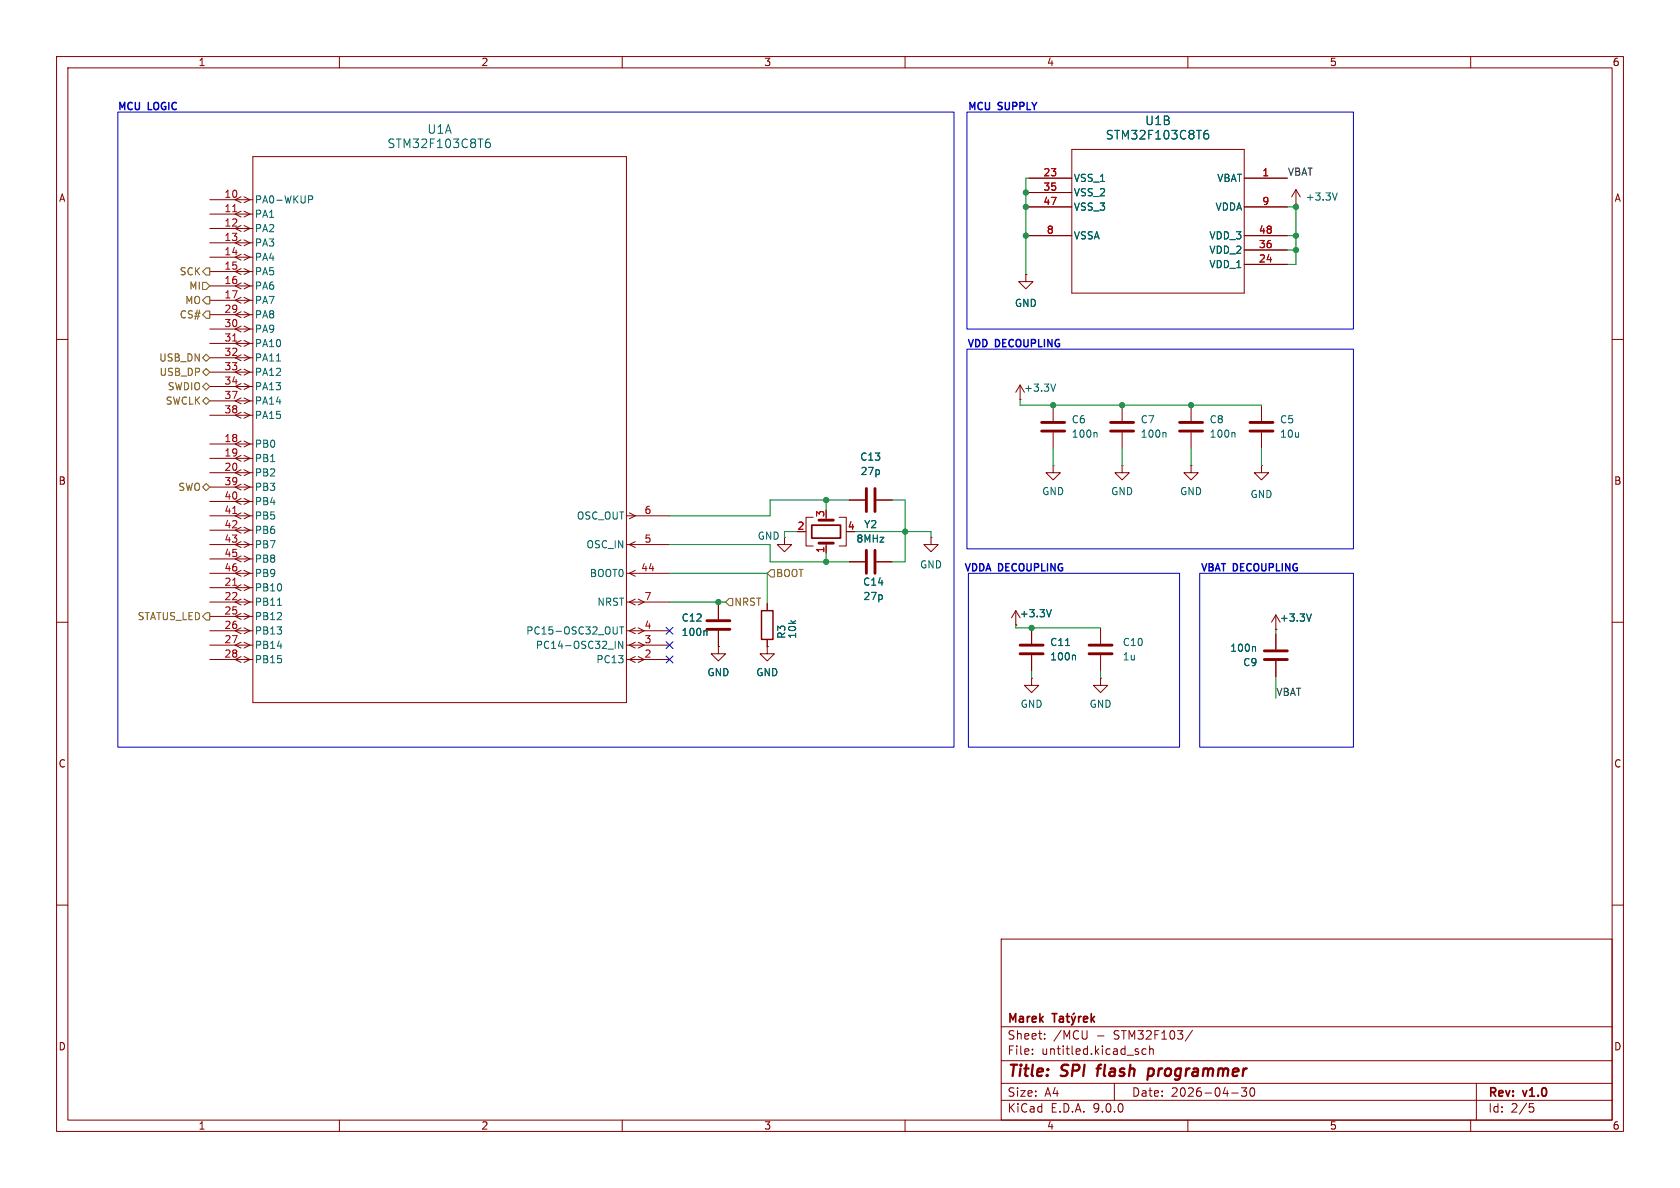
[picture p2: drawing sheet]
<svg xmlns="http://www.w3.org/2000/svg" width="297mm" height="210mm" viewBox="0 0 297 210" stroke-linecap="round" stroke-linejoin="round" font-family="sans-serif">
<g fill="none" stroke="#840000" stroke-width=".18">
<path d="M10 10h277v190h-277zM12 12h273v186h-273zM60 10v2M110 10v2M160 10v2M210 10v2M260 10v2M37.1 35.3h7.6M37.1 37.8h7.6M42.6 34.8l-1 .5 1 .5M42.6 37.3l-1 .5 1 .6M42.6 39.9l-1 .5 1 .5"/>
<path d="M43.1 34.8l1.1 .5-1.1 .5M43.1 37.3l1.1 .5-1.1 .6M43.1 39.9l1.1 .5-1.1 .5M44.7 27.7h66v96.5h-66zM181.9 31.5h7.6M181.9 34h7.6M181.9 36.6h7.6M189.5 26.4h30.5v25.4h-30.5zM220 31.5h7.6M220 36.6h7.6M229.1 36.1h.1M229.1 33.5l-.8 1.3"/>
<path d="M229.1 33.5l.8 1.3M229.1 33.5v2.6M37.1 40.4h7.6M37.1 42.9h7.6M37.1 45.5h7.6M37.1 48h7.6M37.1 50.5h7.6M37.1 53.1h7.6M37.1 55.6h7.6M37.1 58.2h7.6M42.6 42.4l-1 .5 1 .5M42.6 44.9l-1 .6 1 .5"/>
<path d="M42.6 47.5l-1 .5 1 .5M42.6 50l-1 .5 1 .6M42.6 52.6l-1 .5 1 .5M42.6 55.1l-1 .5 1 .5M42.6 57.6l-1 .6 1 .5M43.1 42.4l1.1 .5-1.1 .5M43.1 44.9l1.1 .6-1.1 .5M43.1 47.5l1.1 .5-1.1 .5M43.1 50l1.1 .5-1.1 .6M43.1 52.6l1.1 .5-1.1 .5M43.1 55.1l1.1 .5-1.1 .5M43.1 57.6l1.1 .6-1.1 .5"/>
<path d="M181.4 48.5v1.3h1.2l-1.2 1.3-1.3-1.3h1.3M181.4 48.5h.1M181.9 41.7h7.6M220 41.7h7.6M220 44.2h7.6M220 46.7h7.6M10 60h2M37.1 60.7h7.6M37.1 63.2h7.6M37.1 65.8h7.6M37.1 68.3h7.6M37.1 70.9h7.6"/>
<path d="M37.1 73.4h7.6M37.1 78.5h7.6M42.6 60.2l-1 .5 1 .5M42.6 62.7l-1 .5 1 .6M42.6 65.3l-1 .5 1 .5M42.6 67.8l-1 .5 1 .5M42.6 70.3l-1 .6 1 .5M42.6 72.9l-1 .5 1 .5M42.6 78l-1 .5 1 .5M43.1 60.2l1.1 .5-1.1 .5M43.1 62.7l1.1 .5-1.1 .6M43.1 65.3l1.1 .5-1.1 .5"/>
<path d="M43.1 67.8l1.1 .5-1.1 .5M43.1 70.3l1.1 .6-1.1 .5M43.1 72.9l1.1 .5-1.1 .5M43.1 78l1.1 .5-1.1 .5M180.3 70.6h.1M180.3 68.1l-.7 1.2M180.3 68.1l.8 1.2M180.3 68.1v2.5M186.2 71.6v2.8M186.2 76.5v2.7M198.4 71.6v2.8M198.4 76.5v2.7"/>
<path d="M210.6 71.6v2.8M210.6 76.5v2.7M223 71.6v2.8M223 76.5v2.7M285 60h2M37.1 81h7.6M37.1 83.6h7.6M37.1 86.1h7.6M37.1 88.6h7.6M37.1 91.2h7.6M37.1 93.7h7.6M37.1 96.3h7.6"/>
<path d="M37.1 98.8h7.6M42.6 80.5l-1 .5 1 .5M42.6 83l-1 .6 1 .5M42.6 85.6l-1 .5 1 .5M42.6 88.1l-1 .5 1 .6M42.6 90.7l-1 .5 1 .5M42.6 93.2l-1 .5 1 .5M42.6 95.7l-1 .6 1 .5M42.6 98.3l-1 .5 1 .5M43.1 80.5l1.1 .5-1.1 .5M43.1 83l1.1 .6-1.1 .5M43.1 85.6l1.1 .5-1.1 .5"/>
<path d="M43.1 88.1l1.1 .5-1.1 .6M43.1 90.7l1.1 .5-1.1 .5M43.1 93.2l1.1 .5-1.1 .5M43.1 95.7l1.1 .6-1.1 .5M43.1 98.3l1.1 .5-1.1 .5M110.7 91.2h7.7M110.7 96.3h7.7M111.3 90.7l1 .5-1 .5M112.3 95.7l-1 .6 1 .5M138.7 95v1.3h1.3l-1.3 1.2-1.3-1.2h1.3M138.7 95h.1M142.2 94h.3"/>
<path d="M143.8 91.4h-1.3v5.1h1.3M146 96v1.8M148.3 91.4h1.3v5.1h-1.3M150.1 88.4h2.8M150.1 99.3h2.8M154.9 88.4h2.8M154.9 99.3h2.8M164.6 95v1.3h1.3l-1.3 1.2-1.3-1.2h1.3M164.6 95h.1M186.2 82.3v1.3h1.3l-1.3 1.2-1.3-1.2h1.3M186.2 82.3h.1M198.4 82.3v1.3h1.2l-1.2 1.2-1.3-1.2h1.3"/>
<path d="M198.4 82.3h.1M210.6 82.3v1.3h1.2l-1.2 1.2-1.3-1.2h1.3M210.6 82.3h.1M223 82.3v1.3h1.3l-1.3 1.2-1.3-1.2h1.3M223 82.3h.1M10 110h2M37.1 101.3h7.6M37.1 103.9h7.6M37.1 106.4h7.6M37.1 109h7.6M37.1 111.5h7.6M37.1 114h7.6"/>
<path d="M37.1 116.6h7.6M42.6 100.8l-1 .5 1 .6M42.6 103.4l-1 .5 1 .5M42.6 105.9l-1 .5 1 .5M42.6 108.4l-1 .6 1 .5M42.6 111l-1 .5 1 .5M42.6 113.5l-1 .5 1 .6M42.6 116.1l-1 .5 1 .5M43.1 100.8l1.1 .5-1.1 .6M43.1 103.4l1.1 .5-1.1 .5M43.1 105.9l1.1 .5-1.1 .5M43.1 108.4l1.1 .6-1.1 .5"/>
<path d="M43.1 111l1.1 .5-1.1 .5M43.1 113.5l1.1 .5-1.1 .6M43.1 116.1l1.1 .5-1.1 .5M110.7 101.3h7.7M110.7 106.4h7.7M110.7 111.5h7.7M110.7 114h7.7M110.7 116.6h7.7M112.3 100.8l-1 .5 1 .6M112.3 105.9l-1 .5 1 .5M112.3 111l-1 .5 1 .5M112.3 113.5l-1 .5 1 .6"/>
<path d="M112.3 116.1l-1 .5 1 .5M112.8 105.9l1.1 .5-1.1 .5M112.8 111l1.1 .5-1.1 .5M112.8 113.5l1.1 .5-1.1 .6M112.8 116.1l1.1 .5-1.1 .5M127 114.3v1.3h1.3l-1.3 1.2-1.3-1.2h1.3M127 114.3h.1M127 106.7v2.8M127 111.5v2.8M135.6 114.3v1.3h1.3l-1.3 1.2-1.2-1.2h1.2M135.6 114.3h.1M135.6 106.7v1.3"/>
<path d="M135.6 113v1.3M179.6 110.5h.1M179.6 108l-.8 1.2M179.6 108l.7 1.2M179.6 108v2.5M182.4 119.9v1.3h1.2l-1.2 1.2-1.3-1.2h1.3M182.4 119.9h.1M182.4 111v2.8M182.4 115.8v2.8M194.6 119.9v1.3h1.2l-1.2 1.2-1.3-1.2h1.3M194.6 119.9h.1M194.6 111v2.8"/>
<path d="M194.6 115.8v2.8M225.6 111.3h.1M225.6 108.7l-.8 1.3M225.6 108.7l.7 1.3M225.6 108.7v2.6M225.6 112v2.8M225.6 116.8v2.8M285 110h2M10 160h2M177 166h108v32h-108zM285 160h2M60 198v2"/>
<path d="M110 198v2M160 198v2M177 194.5h108M177 191.5h108M177 187.5h108M177 181.5h108M182.5 186.3v.1M182.5 185.5v.1M184.7 183.6v.1M184.7 182.8v.1M192.2 182.2l-.1 1.4M197 191.5v3"/>
<path d="M201.2 186v.3M202.6 185.5l-.4-.1-.3 .3v.4l.1 .2h.6M203.2 185.5l.3-.1 .3 .1 .1 .9M203.2 184.9v1.5M210 198v2M210.8 182.1l-1.3 2M217.7 193.2h1.2M220.4 192.3l-.5 .6 .4 .1v.7l-.2 .1h-.4l-.2-.1M221.1 192.4a.81 .81 0 0 0 .4 1.4l.2-.1 .1-.5-.1-.8M260 198v2M261 191.5v6.5M270.4 195.1h.7"/>
<path d="M270.5 195.7h.4l.3 .3-.2 .5-.5 .1"/>
</g>
<path d="M193.8 188.9h.8M194.2 188.5l-.2 1.7M202.9 190.1l.2 .1 .6-.1M203.1 189l.2-.1 .5 .1M203.1 188.9l-.3 2" fill="none" stroke="#840000" stroke-width=".4"/>
<g fill="none" stroke="#840000" stroke-width=".3">
<path d="M143.5 92.8h5.1v2.3h-5.1zM186 179.2h.8M186.4 179.2v1.5M187.3 179.8h.6l.1 .9M188.5 179.7h.6M188.7 179.2v1.3l.4 .2M189.4 179.7l.4 1M189.9 179.1l-.2 .2M190.1 179.7l-.3 1M190.7 179.7v1M191.1 179.7l-.3 .1-.1 .2M192.9 179.2v1.5"/>
<path d="M193.5 179.7l-.6 .6M188 180l-.5 .1a.29 .29 0 0 0-.2 .3 .29 .29 0 0 0 .2 .3l.5-.1M189.8 180.7l-.2 .3-.2 .2M191.6 180.2l.7-.2-.1-.2-.4-.1-.2 .2v.7h.6M193.1 180.1l.4 .6"/>
</g>
<g fill="none" stroke="#006464" stroke-width=".18">
<path d="M54.6 34.6h.4l.3 .3-.1 .3-.6 .1M85.9 25.3l.5-.1 .3 .2-.2 .6-.4 .1-.2-.1M86.5 24.6a.54 .54 0 0 0-.6 .3M212.9 23.8l.5-.2 .3 .3-.2 .6-.4 .1-.2-.2M213.5 23a.54 .54 0 0 0-.6 .4M236.4 34.1l-.4 1.3M48.9 63.8h.7M186.6 67.9l-.4 1.3M193.8 76.4l.1 .2v.7M206 76.4l.1 .2v.7M218.1 76.4l.2 .2v.7M49 107h.8"/>
<path d="M108.8 113.4v1.2M109.1 110.8v1l-.1 .2M109.5 110.8h.8M109.9 110.8v1.3M110.1 113.4v1.2l-.7-1.2v1.2M124.8 111.5l.2 .2v.6M185.9 107.8l-.5 1.2M188.4 114.1h.7M190 115.8l.1 .2v.7M221.8 114.3l.2 .2v.6M231.8 108.5l-.4 1.3"/>
</g>
<g fill="none" stroke="#840000" stroke-width=".51">
<path d="M184.1 76.2h4.1M184.1 74.7h4.1M196.3 76.2h4.1M196.3 74.7h4.1M208.5 76.2h4.1M208.5 74.7h4.1M221 76.2h4M221 74.7h4M144.8 96h2.5M144.8 91.9h2.5M153.2 86.4v4M153.2 97.3v4"/>
<path d="M154.7 86.4v4M154.7 97.3v4M125 111.3h4M125 109.7h4M180.3 114h4.1M180.3 115.6h4.1M192.5 114h4.1M192.5 115.6h4.1M223.5 115.1h4.1M223.5 116.6h4.1"/>
</g>
<path d="M134.6 108h2.1v5h-2.1z" fill="none" stroke="#840000" stroke-width=".25"/>
<path d="M41.1 37.4h.8M41.1 60.3h.8M41.1 90.8h.8M41.1 103.5h.8" fill="none" stroke="#a90000" stroke-width=".18"/>
<path d="M35.8 55.6l.6-.6h.7v1.3h-.7zM35.8 48l.6-.6h.7v1.2h-.7zM35.8 53.1l.6-.6h.7v1.2h-.7zM35.8 49.9h.6l.7 .6-.7 .7h-.6zM35.8 63.2l.6-.6 .7 .6-.7 .7zM35.8 70.9l.6-.7 .7 .7-.7 .6zM35.8 68.3l.6-.6 .7 .6-.7 .7zM36.4 65.2l.7 .6-.7 .6-.6-.6zM35.8 86.1l.6-.6 .7 .6-.7 .6zM36.4 108.3h.7v1.3h-.7l-.6-.6zM128.9 105.8h.6v1.3h-.6l-.6-.7zM136.3 100.7h.6v1.3h-.6l-.7-.7z" fill="none" stroke="#725600" stroke-width=".18"/>
<g fill="none" stroke="#009600" stroke-width=".18">
<path d="M181.4 36.6h.5M181.4 34h.5M181.9 31.5h-.5v17M227.6 36.6h1.5M229.1 36.1v10.6h-1.5M181.4 41.7h.5M227.6 44.2h1.5M227.6 41.7h1.5M180.3 70.6v1h42.7M186.2 79.2v3.1M198.4 79.2v3.1M210.6 79.2v3.1"/>
<path d="M223 79.2v3.1M118.4 96.3h17.7v3h14M141 94h-2.3v1M146 88.4v1.8M146 97.8v1.5M150.1 88.4h-14v2.8h-17.7M151.1 94h13.5v1M157.7 88.4h2.3v10.9h-2.3M118.4 101.3h17.2v5.4M118.4 106.4h9.9M127 106.4v.3M179.6 110.5v.5h15"/>
<path d="M182.4 118.6v1.3M194.6 118.6v1.3M225.6 111.3v.7M225.6 119.6v3.8"/>
</g>
<path d="M117.8 113.4l1.2 1.3M117.8 110.9l1.2 1.2M117.8 116l1.2 1.2M119 113.4l-1.2 1.3M119 110.9l-1.2 1.2M119 116l-1.2 1.2" fill="none" stroke="#000084" stroke-width=".18"/>
<path d="M20.8 19.8h147.9v112.3h-147.9zM170.9 19.8h68.4v38.4h-68.4zM170.9 61.7h68.4v35.3h-68.4zM171.2 101.3h37.3v30.8h-37.3zM212.1 101.3h27.2v30.8h-27.2z" fill="none" stroke="#0000c2" stroke-width=".18"/>
<g fill="#009600" stroke="#009600" stroke-width=".18">
<circle cx="229.1" cy="44.2" r=".46"/>
<circle cx="229.1" cy="41.7" r=".46"/>
<circle cx="181.4" cy="41.7" r=".46"/>
<circle cx="181.4" cy="36.6" r=".46"/>
<circle cx="181.4" cy="34" r=".46"/>
<circle cx="229.1" cy="36.6" r=".46"/>
<circle cx="182.4" cy="111" r=".46"/>
<circle cx="198.4" cy="71.6" r=".46"/>
<circle cx="186.2" cy="71.6" r=".46"/>
<circle cx="210.6" cy="71.6" r=".46"/>
<circle cx="127" cy="106.4" r=".46"/>
<circle cx="146" cy="99.3" r=".46"/>
<circle cx="146" cy="88.4" r=".46"/>
<circle cx="160" cy="94" r=".46"/>
</g>
<g font-size="2.8" fill="#840000">
<text x="178" y="190.9">Title:</text>
<text x="187.7" y="190.9">SPI</text>
<text x="194.8" y="190.9">flash</text>
<text x="204.6" y="190.9">programmer</text>
</g>
<g font-size="2.1" fill="#006464">
<text x="75.5" y="23.9">U1A</text>
<text x="202.4" y="22.3">U1B</text>
<text x="68.4" y="26.4">STM32F103C8T6</text>
<text x="195.4" y="24.9">STM32F103C8T6</text>
</g>
<g font-size="2.1" fill="#840000">
<text x="178" y="184">Sheet:</text>
<text x="178" y="181.2">Marek</text>
<text x="186.2" y="184">/MCU</text>
<text x="193.9" y="184">-</text>
<text x="197" y="184">STM32F103/</text>
<text x="178" y="186.7">File:</text>
<text x="184.1" y="186.7">untitled.kicad_sch</text>
<text x="178" y="196.9">KiCad</text>
<text x="178" y="194.1">Size:</text>
<text x="184.7" y="194.1">A4</text>
<text x="185.7" y="196.9">E.D.A.</text>
<text x="193.3" y="196.9">9.0.0</text>
<text x="200" y="194.1">Date:</text>
<text x="207" y="194.1">2026-04-30</text>
<text x="263" y="194.3">Rev:</text>
<text x="263" y="196.9">Id:</text>
<text x="267.1" y="196.9">2/5</text>
<text x="269.4" y="194.3">v1.0</text>
</g>
<g font-size="1.8" fill="#840000">
<text x="35" y="11.9">1</text>
<text x="85" y="11.9">2</text>
<text x="135" y="11.9">3</text>
<text x="185" y="11.9">4</text>
<text x="235" y="11.9">5</text>
<text x="285" y="11.9">6</text>
<text x="10.3" y="35.9">A</text>
<text x="285.3" y="35.9">A</text>
<text x="10.3" y="85.9">B</text>
<text x="285.3" y="85.9">B</text>
<text x="10.3" y="135.9">C</text>
<text x="285.3" y="135.9">C</text>
<text x="10.3" y="185.9">D</text>
<text x="285.3" y="185.9">D</text>
<text x="35" y="199.9">1</text>
<text x="85" y="199.9">2</text>
<text x="135" y="199.9">3</text>
<text x="185" y="199.9">4</text>
<text x="235" y="199.9">5</text>
<text x="285" y="199.9">6</text>
</g>
<g font-size="1.8" fill="#0000c2">
<text x="20.6" y="19.8">MCU</text>
<text x="26.2" y="19.8">LOGIC</text>
<text x="170.9" y="19.8">MCU</text>
<text x="176.5" y="19.8">SUPPLY</text>
<text x="170.8" y="61.7">VDD</text>
<text x="175.9" y="61.7">DECOUPLING</text>
<text x="170.3" y="101.4">VDDA DECOUPLING</text>
<text x="212.1" y="101.4">VBAT DECOUPLING</text>
</g>
<g font-size="1.8" fill="#a90000">
<text x="39.6" y="35.1">10</text>
<text x="184.4" y="31.2">23</text>
<text x="184.4" y="33.8">35</text>
<text x="223.1" y="31.2">1</text>
<text x="39.6" y="37.6">11</text>
<text x="39.6" y="40.1">12</text>
<text x="184.4" y="36.3">47</text>
<text x="185" y="41.4">8</text>
<text x="222.5" y="41.4">48</text>
<text x="223.1" y="36.3">9</text>
<text x="39.6" y="42.7">13</text>
<text x="39.6" y="45.2">14</text>
<text x="39.6" y="47.8">15</text>
<text x="222.5" y="43.9">36</text>
<text x="222.5" y="46.5">24</text>
<text x="39.6" y="50.3">16</text>
<text x="39.6" y="52.8">17</text>
<text x="39.6" y="55.4">29</text>
<text x="39.6" y="57.9">30</text>
<text x="39.6" y="60.5">31</text>
<text x="39.6" y="63">32</text>
<text x="39.6" y="65.5">33</text>
<text x="39.6" y="68.1">34</text>
<text x="39.6" y="70.6">37</text>
<text x="39.6" y="73.2">38</text>
<text x="39.6" y="78.2">18</text>
<text x="39.6" y="80.8">19</text>
<text x="39.6" y="83.3">20</text>
<text x="39.6" y="85.9">39</text>
<text x="39.6" y="88.4">40</text>
<text x="39.6" y="90.9">41</text>
<text x="39.6" y="93.5">42</text>
<text x="113.8" y="90.9">6</text>
<text x="140.9" y="93.7">2</text>
<text x="145.8" y="91.5" transform="rotate(-90 145.8 91.5)">3</text>
<text x="149.8" y="93.7">4</text>
<text x="39.6" y="96">43</text>
<text x="39.6" y="98.6">45</text>
<text x="39.6" y="101.1">46</text>
<text x="113.2" y="101.1">44</text>
<text x="113.8" y="96">5</text>
<text x="145.8" y="97.9" transform="rotate(-90 145.8 97.9)">1</text>
<text x="39.6" y="103.6">21</text>
<text x="39.6" y="106.2">22</text>
<text x="113.8" y="106.2">7</text>
<text x="39.6" y="108.7">25</text>
<text x="39.6" y="111.3">26</text>
<text x="39.6" y="113.8">27</text>
<text x="113.8" y="111.3">4</text>
<text x="113.8" y="113.8">3</text>
<text x="39.6" y="116.3">28</text>
<text x="113.8" y="116.3">2</text>
</g>
<g font-size="1.8" fill="#006464">
<text x="189.7" y="32.4">VSS_1</text>
<text x="189.7" y="34.9">VSS_2</text>
<text x="215.1" y="32.4">VBAT</text>
<text x="230.7" y="35.7">+3.3V</text>
<text x="45" y="36.2">PA0-WKUP</text>
<text x="45" y="38.7">PA1</text>
<text x="45" y="41.2">PA2</text>
<text x="189.7" y="37.4">VSS_3</text>
<text x="214.8" y="37.4">VDDA</text>
<text x="45" y="43.8">PA3</text>
<text x="45" y="46.3">PA4</text>
<text x="189.7" y="42.5">VSSA</text>
<text x="213.7" y="42.5">VDD_3</text>
<text x="213.7" y="45.1">VDD_2</text>
<text x="213.7" y="47.6">VDD_1</text>
<text x="45" y="48.9">PA5</text>
<text x="45" y="51.4">PA6</text>
<text x="45" y="53.9">PA7</text>
<text x="45" y="56.5">PA8</text>
<text x="45" y="59">PA9</text>
<text x="179.3" y="54.5">GND</text>
<text x="45" y="61.6">PA10</text>
<text x="45" y="64.1">PA11</text>
<text x="45" y="66.6">PA12</text>
<text x="45" y="69.2">PA13</text>
<text x="45" y="71.7">PA14</text>
<text x="181" y="69.4">+3.3V</text>
<text x="45" y="74.3">PA15</text>
<text x="189.4" y="75">C6</text>
<text x="189.4" y="77.6">100n</text>
<text x="201.6" y="75">C7</text>
<text x="201.6" y="77.6">100n</text>
<text x="213.8" y="75">C8</text>
<text x="213.8" y="77.6">100n</text>
<text x="226.2" y="75">C5</text>
<text x="226.2" y="77.6">10u</text>
<text x="45" y="79.3">PB0</text>
<text x="45" y="81.9">PB1</text>
<text x="152" y="81.6">C13</text>
<text x="45" y="84.4">PB2</text>
<text x="45" y="87">PB3</text>
<text x="45" y="89.5">PB4</text>
<text x="152" y="84.2">27p</text>
<text x="184.1" y="87.7">GND</text>
<text x="196.3" y="87.7">GND</text>
<text x="208.5" y="87.7">GND</text>
<text x="221" y="88.2">GND</text>
<text x="45" y="92">PB5</text>
<text x="45" y="94.6">PB6</text>
<text x="101.9" y="92">OSC_OUT</text>
<text x="133.9" y="95.6">GND</text>
<text x="152.7" y="93.6">Y2</text>
<text x="45" y="97.1">PB7</text>
<text x="45" y="99.7">PB8</text>
<text x="103.6" y="97.1">OSC_IN</text>
<text x="151.3" y="96.1">8MHz</text>
<text x="162.6" y="100.7">GND</text>
<text x="45" y="102.2">PB9</text>
<text x="45" y="104.7">PB10</text>
<text x="45" y="107.3">PB11</text>
<text x="104.2" y="102.2">BOOT0</text>
<text x="105.5" y="107.3">NRST</text>
<text x="152.5" y="103.7">C14</text>
<text x="152.5" y="106.3">27p</text>
<text x="45" y="109.8">PB12</text>
<text x="45" y="112.4">PB13</text>
<text x="92.9" y="112.4">PC15-OSC32_OUT</text>
<text x="120.4" y="112.6">100n</text>
<text x="120.4" y="110.1">C12</text>
<text x="139" y="113" transform="rotate(-90 139 113)">R3</text>
<text x="140.9" y="113" transform="rotate(-90 140.9 113)">10k</text>
<text x="180.2" y="109.3">+3.3V</text>
<text x="226.2" y="110.1">+3.3V</text>
<text x="45" y="114.9">PB14</text>
<text x="45" y="117.4">PB15</text>
<text x="94.6" y="114.9">PC14-OSC32_IN</text>
<text x="105.3" y="117.4">PC13</text>
<text x="125" y="119.7">GND</text>
<text x="133.6" y="119.7">GND</text>
<text x="185.6" y="116.9">100n</text>
<text x="185.6" y="114.4">C11</text>
<text x="198.4" y="116.9">1u</text>
<text x="198.4" y="114.4">C10</text>
<text x="217.4" y="115.4">100n</text>
<text x="219.7" y="118">C9</text>
<text x="180.3" y="125.3">GND</text>
<text x="192.5" y="125.3">GND</text>
</g>
<g font-size="1.8" fill="#0f0f0f">
<text x="227.6" y="31.1">VBAT</text>
<text x="225.6" y="123.1">VBAT</text>
</g>
<g font-size="1.8" fill="#725600">
<text x="31.7" y="48.9">SCK</text>
<text x="32.6" y="53.9">MO</text>
<text x="33.4" y="51.4">MI</text>
<text x="31.7" y="56.5">CS#</text>
<text x="28" y="64.1">USB_DN</text>
<text x="28.1" y="66.6">USB_DP</text>
<text x="29.2" y="71.7">SWCLK</text>
<text x="29.6" y="69.2">SWDIO</text>
<text x="31.4" y="87">SWO</text>
<text x="129.7" y="107.3">NRST</text>
<text x="137.1" y="102.2">BOOT</text>
<text x="24.2" y="109.8">STATUS_LED</text>
</g>
</svg>
